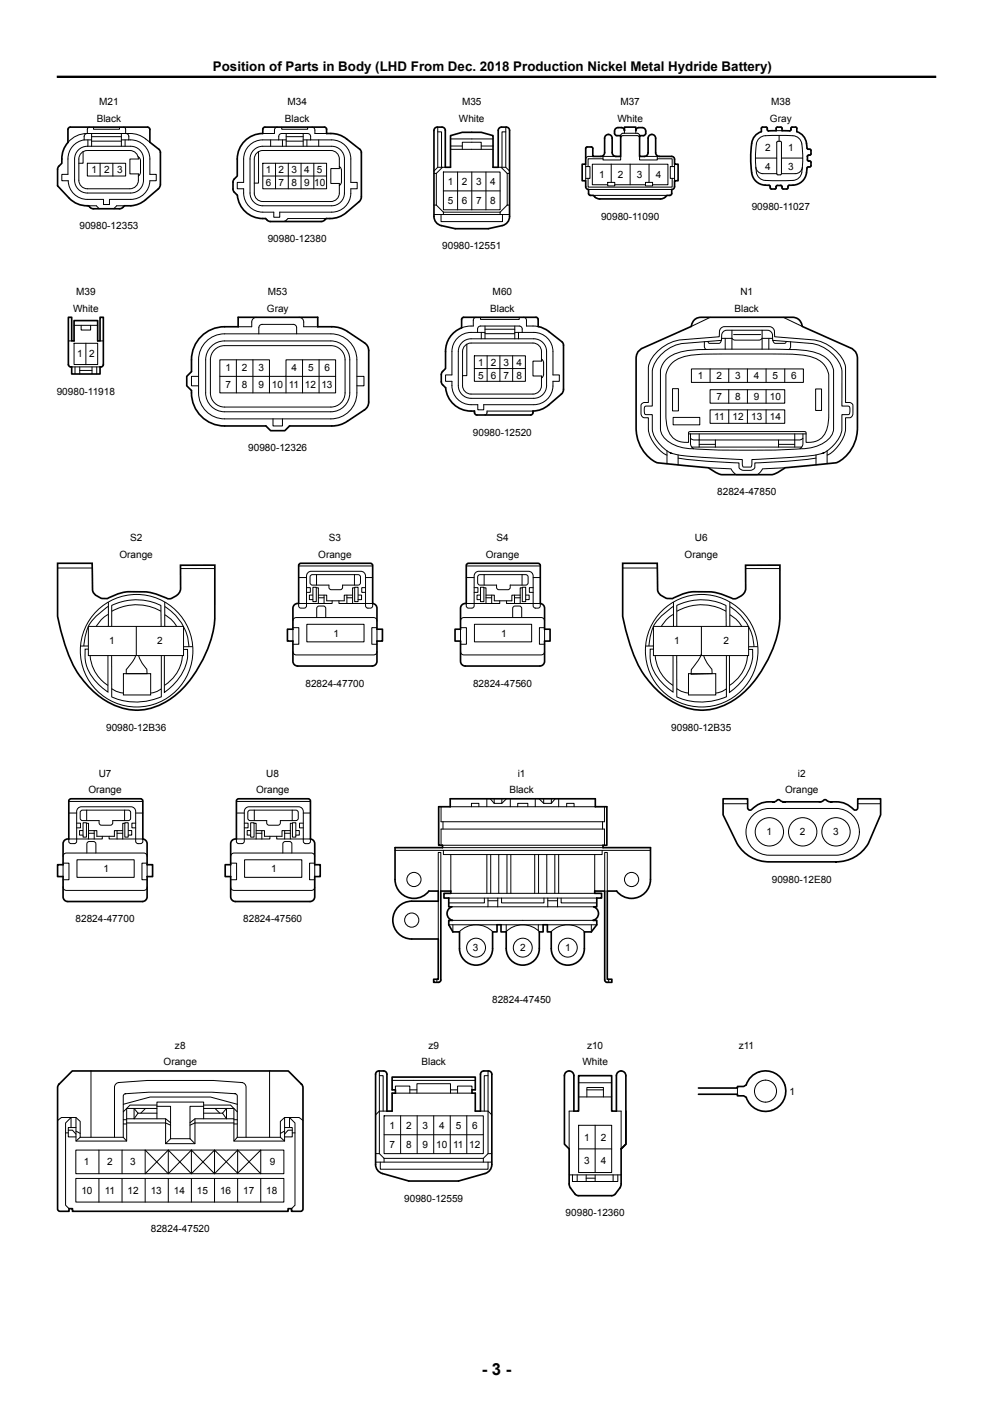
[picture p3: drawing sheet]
<svg xmlns="http://www.w3.org/2000/svg" width="210mm" height="297mm" viewBox="0 0 210 297" stroke-linecap="round" stroke-linejoin="round" font-family="sans-serif">
<g fill="none" stroke="#000" stroke-width=".21">
<path d="M16.4 31.9a2.69 2.69 0 0 1 2.1-1h9.1a2.7 2.7 0 0 1 2.7 2.7v4.5a2.7 2.7 0 0 1-2.7 2.7h-9.1a2.7 2.7 0 0 1-2.7-2.7v-4.5v-.6zM17.2 32.4l.8-.5 .5-.1h9a1.8 1.8 0 0 1 1.8 1.8h-1.8v3.2h1.8a2.61 2.61 0 0 1-.9 2.9l-.9 .2h-9a1.8 1.8 0 0 1-1.8-1.8v-4.5v-.4zM17.6 32.1v2.4h-.9M17.8 29.6a4.1 4.1 0 0 0-3.4 4v3.3h-1.3v1.3h1.3a4 4 0 0 0 4.1 4h3.4v1.1h1.2v-1.1h4.5a4 4 0 0 0 4.1-4h1.3v-1.3h-1.3v-3.3a4 4 0 0 0-4.1-4h-1.9M17.8 29.6h1.6M18.4 28.2a.63 .63 0 0 0-.6 .7v.7M18.4 28.2l9.7 .1 1.7 .4 1.9 1.4M18.5 28.2a5.2 5.2 0 0 0-4.1 1.9M18.5 34.5h8.1v2.7h-8.1zM18.6 29.6v1.3M18.9 26.9l-.4 .2v1.1M19.4 29.9h6.3"/>
<path d="M19.4 28.2v2.7M19.4 28.9h6.3M19.8 26.9v.4h5.5v-.4M21.2 34.5v2.7M23.9 34.5v2.7M25.7 28.2v2.7M26.1 26.9l.4 .2 .1 1.1a.63 .63 0 0 1 .6 .7v.7M26.5 29.6v1.3M29.2 33.1l.4 .5 .1 .4v2.6l-.4 .6M53.5 31.9a2.69 2.69 0 0 1 2.1-1h14.5a2.7 2.7 0 0 1 2.7 2.7v7.2a2.7 2.7 0 0 1-2.7 2.7h-14.5a2.7 2.7 0 0 1-2.7-2.7v-7.2v-.6zM54.3 32.4l.8-.5 .5-.1h14.4a1.8 1.8 0 0 1 1.8 1.8v2.1h-1.8v3.1h1.8a3.5 3.5 0 0 1-.6 3.3l-.8 .5h-.4h-14.4a1.8 1.8 0 0 1-1.8-1.8v-7.2v-.4zM54.7 32.1v6.6h-.9"/>
<path d="M55.6 34.5h13.5v5.4h-13.5zM55.6 37.2h13.5M57.2 29.6v1.3M58.3 34.5v5.4M58.7 26.9a.63 .63 0 0 0-.7 .6v.7h-2.4M58.9 29.6v-.7a.63 .63 0 0 1 .7-.7h5.5a.63 .63 0 0 1 .6 .7v.7M59.6 26.9v.4h5.5v-.4M59.7 29.6v1.3M60.5 29.6h-4.9a4 4 0 0 0-4.1 4v5h-1.3v1.3h1.3a4.2 4.2 0 0 0 4.1 5h2.3v1.1h1.3v-1.1h10.9a4.2 4.2 0 0 0 4.1-5h1.3v-1.3h-1.3v-5a4 4 0 0 0-4.1-4h-6M60.5 29.9h3.6M60.5 28.9h3.6M60.5 28.2v2.7"/>
<path d="M61 34.5v5.4M63.7 34.5v5.4M64.1 28.2v2.7M64.9 29.6v1.3M66 26.9a.63 .63 0 0 1 .6 .6v.7h2.5M66.4 34.5v5.4M67.4 29.6v1.3M71.8 35.2l.4 .6v2.6l-.1 .5-.3 .4M91.8 36.7h.5M92.3 36.7v6.7M92.6 27.9h.8v7.5M92.6 26.9v8.5"/>
<path d="M93.6 35.4l-1.3 1.3M93.8 36.4h12v8h-12zM94.2 35.4h-1.6l-.8 .8M95.3 29.4h9M95.3 31.6h9M95.3 30.9h2.5M96.8 36.4v8M97.8 31.6v-1.5h4v1.5M99.8 36.4v8M101.8 30.9h2.5M102.8 36.4v8M105.4 35.4h1.6l.8 .8"/>
<path d="M106 35.4l1.3 1.3M107 27.9h-.8v7.5M107 26.9v8.5M107.3 36.7h.5M107.3 36.7v6.7M123.9 35.2h.9v2.5h-.9M123.9 34.7v3.5M124.4 37.7v1.9h17.8v-1.9M125.4 33.1h-.9a.6 .6 0 0 0-.6 .6M127.1 33.1h3.2M127.5 33.6h-3.1v1.6M127.5 33.1v.7h3.8v-.7"/>
<path d="M128.5 39.1h-3.2v-4.4h16v4.4h-3.3M128.5 38.6h1.5v.7h-1.5zM129.3 34.7v3.9M130 39.1h6.5M131.3 28.7l.2-.4 .3-.1h3l.2 .1 .3 .4M132.1 27.6v.6M133.3 34.7v4.4M134.5 27.6v.6M135.3 29.2l-.1-.3-.4-.2h-3l-.5 .2v.3M135.3 33.1v.7h3.7v-.7M136.3 33.1h3.2M136.5 38.6h1.5v.7h-1.5z"/>
<path d="M137.3 34.7v3.9M139 33.6h3.2v1.6M142.7 35.2h-.9v2.5h.9M142.7 34.7v3.5M159.8 33.4h4.5M159.8 35.4a1.49 1.49 0 0 0 1.5 1.3h3M160.6 29.2a5 5 0 0 1 3.5-.6l2.8 .1a2.28 2.28 0 0 1 2.8 2.5 19.5 19.5 0 0 1-.2 5.7 2.24 2.24 0 0 1-2.6 1.3h-.7a20.4 20.4 0 0 1-5.2-.3 2.29 2.29 0 0 1-1.1-2.2 19.5 19.5 0 0 1 .2-5.7zM164.1 27.6h1.3M164.3 36.7v-6.6l.2-.2h.5l.3 .2v6.6M164.3 36.7l.2 .3h.5l.3-.3M164.8 28.6v1.3M165.3 33.4h4.5"/>
<path d="M169.7 35.4a1.49 1.49 0 0 1-1.5 1.3h-2.9M18.7 43.5h1.7l.6 .7M26.3 43.5h-1.6l-.7 .7M69 46.2h-8.1l-.6 .5-.4 .2M91.8 45.4h16M91.8 43.4h.5M92.3 43.4l1.5 1.5M93.3 45.4v1.5h13v-1.5M93.8 44.9h12M93.8 40.4h12M93.8 44.9v.5M105.8 44.9v.5"/>
<path d="M107.3 43.4h.5M107.3 43.4l-1.5 1.5M124.5 40.1h17.6M125.5 41.3h15.6M14.5 72.1h.7M15.2 77.6h6M15.7 72.6h5v4.5h-5zM15.7 68.8h5M15.9 77.6v1.5M16.9 77.6v1.5M16.9 78.4h2.6M17.2 68.8v1h2v-1"/>
<path d="M18.2 72.6v4.5M19.5 77.6v1.5M20.5 77.6v1.5M21.2 72.1h.7M42 79.6h-1.5v2h1.5M43.6 72.2a5.5 5.5 0 0 1 3.9-1.6h22.5a5.5 5.5 0 0 1 5.5 5.5v7a5.5 5.5 0 0 1-5.5 5.5h-22.5a5.5 5.5 0 0 1-5.5-5.5v-7a5.5 5.5 0 0 1 1.6-3.9zM44.7 73.3a4 4 0 0 1 2.8-1.2h22.5a4 4 0 0 1 4 4v7a4 4 0 0 1-4 4h-22.5a4 4 0 0 1-4-4v-7a4 4 0 0 1 1.2-2.8zM45.2 74.2a2.99 2.99 0 0 1 2.3-1.1h22.5a3 3 0 0 1 3 3v7a3 3 0 0 1-3 3h-22.5a3 3 0 0 1-3-3v-7l.1-.7zM46.5 76.1h10.5v3.5h3.5v-3.5h10.5v7h-24.5zM46.5 79.6h10.5M50 76.1v7M53.5 76.1v7"/>
<path d="M54.2 67.1a1 1 0 0 0-1 1v1h-2.8M54.7 70.6v-1.3a.7 .7 0 0 1 .7-.7h6.6a.7 .7 0 0 1 .7 .7v1.3M57 79.6v3.5M63.2 67.1a1 1 0 0 1 1 1v1h3M64 76.1v7M67.5 76.1v7M71 79.6h-10.5v3.5M75.5 79.6h1.5v2h-1.5M97.5 72.7a2.69 2.69 0 0 1 2.1-1h13.3a2.7 2.7 0 0 1 2.7 2.7v7.2a2.7 2.7 0 0 1-2.7 2.7h-13.3a2.7 2.7 0 0 1-2.7-2.7v-7.2l.1-.7zM98.3 73.1l.8-.5h.5h13.1a1.8 1.8 0 0 1 1.8 1.8v2h-1.8v3.1h1.8a3.5 3.5 0 0 1-.5 3.3l-.8 .5-.5 .1h-13.1a1.8 1.8 0 0 1-1.8-1.8v-7.2l.1-.5zM98.7 72.8v6.7h-.9M100.3 75.3h10.8v5.4h-10.8z"/>
<path d="M100.3 78h10.8M100.7 67.1a.63 .63 0 0 0-.6 .7v1.2h-1.3l-1.2 .4M101 70.3v-.7a.63 .63 0 0 1 .6-.6h8.2a.63 .63 0 0 1 .6 .6v.7M101.6 67.1v.5h8.2v-.5M101.8 70.3v1.4M102.6 70.3h-3a4 4 0 0 0-4 4.1v4.9h-1.4v1.4h1.4a4.2 4.2 0 0 0 4 4.9h1.4v1.1h1.3v-1.1h10.6a4.2 4.2 0 0 0 4-4.9h1.4v-1.4h-1.4v-4.9a4 4 0 0 0-4-4.1h-4M102.6 70.6h6.3M102.6 69v2.7M102.6 69.6h6.3M103 75.3v5.4M105.7 75.3v5.4M108.4 75.3v5.4"/>
<path d="M108.9 69v2.7M109.7 70.3v1.4M110.7 67.1a.63 .63 0 0 1 .6 .7v1.2l2.5 .1M114.5 75.9l.3 .4 .2 .5-.1 2.6-.4 .6M140.2 74.7a7.7 7.7 0 0 1 4.5-2.1l7.9-.6a1.94 1.94 0 0 1 .7-2.1h7.9a2.09 2.09 0 0 1 2 .5l.2 1.6 7.9 .6a7.7 7.7 0 0 1 6.8 5.9l-.1 7.4 1.6 .1 .1 .8v.5l-.2 .4h-1.5v1.2a6.7 6.7 0 0 1-4.2 7h.2a28.3 28.3 0 0 1-7.3 .9l-7.7 .4v1.2l-.2 .4h-1.6l-.2-.4v-1.2l-4.5-.2a60.5 60.5 0 0 1-10.4-1.1h-.1h.2a7.1 7.1 0 0 1-4.3-5.2v-3h-1.4l-.2-.4-.1-.7 .2-.6 1.5-.1v-7.4a6.2 6.2 0 0 1 2.3-3.8zM141.2 75.8a12.8 12.8 0 0 1 7.9-1.9h17.7a12.8 12.8 0 0 1 8 1.9 4 4 0 0 1 1.5 3.4v10.1a4.1 4.1 0 0 1-2.8 4.7 12.1 12.1 0 0 1-4.9 1l-5.1 .2a144.4 144.4 0 0 1-19.2-.5 5.9 5.9 0 0 1-4.5-3.4l-.1-12.1a4 4 0 0 1 1.5-3.4zM142.2 76.8a8.9 8.9 0 0 1 5.6-1.8l15.6-.1a36.3 36.3 0 0 1 8.1 .6 4.7 4.7 0 0 1 3.8 4.8v4.1a26.6 26.6 0 0 1-.4 6.2 3.8 3.8 0 0 1-4.4 3v-2.1a.7 .7 0 0 0-.9-.2h-15a62.1 62.1 0 0 0-9 .1v2.2a4 4 0 0 1-4.6-3.8l-.2-2.2v-7.3a4.4 4.4 0 0 1 1.4-3.5zM146.2 78h23.7v2.9h-23.7zM149 72.3v1.1l.2 .4 .2 .1M150.2 78v2.9M150.2 67.1l-4 1.9M152.6 72l-.1 .1a.66 .66 0 0 1-.8 .5h-.9a.8 .8 0 0 1-1.1-.4"/>
<path d="M152.6 71.6h2.2a.95 .95 0 0 0 1 .4h3.6a1.9 1.9 0 0 0 1.8-.4h2.2M153.4 71.6v2.3M154.1 78v2.9M154.8 69.9v4M155.1 70.8h5.8M158.1 78v2.9M161.2 69.9v4M162 78v2.9M162.6 71.6v2.3M163.4 72v.1a.66 .66 0 0 0 .9 .5h.9a.8 .8 0 0 0 1.1-.4M165.6 67.1l4.1 1.9M166 78v2.9"/>
<path d="M167.2 72.3v1.2l-.2 .4h-.3M57.7 88.6v1.5h2v-1.5M112.7 87h-9.7a.6 .6 0 0 1-.5 .8M141.1 95.4v2.7M142.2 82.2h1.3v4.7h-1.3zM142.4 88.3h5.6v1.6h-5.6zM143.4 96.9l5.8 .7 7.1 .3v.2a1.01 1.01 0 0 0 .2 1.1 1.01 1.01 0 0 0 1 .3h1.2a.97 .97 0 0 0 .9-1.4v-.2l7.1-.3 5.9-.7M143.4 96.2v2.2M145.6 91.8h24.9M146 92.7l.1 .1a2.53 2.53 0 0 0 1.8 .3h20a2.35 2.35 0 0 0 1.9-.4M146 91.8v1.1a1.81 1.81 0 0 0 .7 2M146.3 94.6h23.2"/>
<path d="M147.9 91.8v2.8M147.9 94h3.4M149.8 99l4.8 .2 1.1 1.2h4.5l1-1.2 4.8-.2M150.2 82.4h15.8v2.9h-15.8zM150.2 86.7h15.8v2.8h-15.8zM151.3 93.1v1.5M154.1 82.4v2.9M154.1 86.7v2.8M158.1 82.4v2.9M158.1 86.7v2.8M162 82.4v2.9M162 86.7v2.8"/>
<path d="M164.6 93.1v1.5M164.6 94h3.5M168.1 91.8v2.8M169.8 91.8v1.1a1.81 1.81 0 0 1-.6 2M172.5 82.3h1.2v4.5h-1.2zM172.6 96.2v2.1M174.9 96.3a7.5 7.5 0 0 0 3.9-7.9h.2a1.05 1.05 0 0 0 1.1-.2 1.05 1.05 0 0 0 .3-1.1v-.5a1.09 1.09 0 0 0-.5-1.4l-1.1-.1v-7.4a8 8 0 0 0-6.1-5.7l-8.9-.8a1.94 1.94 0 0 0-.7-2l-8.8-.1a2.03 2.03 0 0 0-2 .5l-.2 1.6-7.8 .7a8.6 8.6 0 0 0-7 5l-.2 .8v7.4h-.2a1.06 1.06 0 0 0-1.1 .3 1.06 1.06 0 0 0-.2 1.2v.5a1.05 1.05 0 0 0 .2 1.1 1.05 1.05 0 0 0 1.2 .2h.1a7.7 7.7 0 0 0 1.9 6.3 4.6 4.6 0 0 0 2.1 1.6M174.9 95.4v2.7M63.2 119.7h15.6M98.6 119.7h15.7M18.7 132.5h20.1v6.2h-20.1zM18.7 136.7h-1.7"/>
<path d="M18.7 137.3h-.7a8.7 8.7 0 0 0 3.8 8.3l1 .8v-7.7M19.1 138.7a8.2 8.2 0 0 0 3.7 6.3M19.5 120.2h-7.3M22.9 128.3a14.3 14.3 0 0 0-4.2 4.2l-.6 1.7-.4 2.5M22.9 130a6.5 6.5 0 0 0-2.5 2.5M22.9 127.4v5.1M23.6 138.7v8.7a12.7 12.7 0 0 0 10.5 0v-8.7M23.6 128.1a11.7 11.7 0 0 1 10.5 0M23.6 129.3a10.5 10.5 0 0 1 10.4 0M23.6 128v4.5M28.7 138.7l-.6 1.1-1.4 1.8v.9h4.4a1.85 1.85 0 0 0-.7-1.8l-1.1-2M28.8 132.5v6.2"/>
<path d="M34 128.1l.1 4.4M34.8 130.1l.5 .2a6.1 6.1 0 0 1 2 2.2M34.8 128.3a10.5 10.5 0 0 1 5.1 8.5M34.8 127.3v5.2M38.6 138.7a7.8 7.8 0 0 1-3.8 6.3M38.8 137.4h.9a10.2 10.2 0 0 1-4.5 8.7l-.4 .4v-7.8M40.8 136.8h-2M45.4 120.3h-7.2M61.9 137.8a.7 .7 0 0 0 .7 .7h16.4a.7 .7 0 0 0 .7-.7M61.9 131.3a.7 .7 0 0 1 .7-.7h16.4a.7 .7 0 0 1 .7 .7M61.9 132.8h1.3v3.5h-1.3M61.9 133.1v2.5"/>
<path d="M63.2 122.2h1.6M64.8 124.3h.8v1h-.8M64.9 132.1h12.1v3.7h-12.1zM65.6 121.8l.5-.2h9.6l.5 .2v1.5v.2l-.5 .3h-3.2l-.1 .7-.4 .2h-1.9l-.5-.2v-.7l-3.8-.1-.2-.4zM66.1 125.9h-.7v.9h.8M66.2 124.2h.7v3.1h-.7zM66.9 124.3h.4v3.4M66.9 121.6v2.2M67 130.6v-1.9l.2-.4 .3-.1h.9l.4 .2 .1 2.2M67.3 125.9h1.8v1.2h3.7v-1.2h1.8M67.3 126.5h1.2M68.5 125.9v1.8"/>
<path d="M70.2 127.1v.6h-7v.7l.5 .2h.6h.3l.2-.5v-6.3a1 1 0 0 1 1-1h10.5a1 1 0 0 1 1 1v6.3l.3 .5h.2M71.7 127.1v.6h7.1l-.1 .7-.4 .2h-.5M73.4 125.9v1.8M73.4 126.5h1.2M75 121.6v2.2M75 124.2h.7v3.1h-.7zM75 124.3h-.4v3.4M75.8 125.9h.7v.9h-.8M77.3 124.3h-.8v1h.8M77.3 122.2h1.5M79.7 132.8h-1.1v3.5h1.1M79.7 133.1v2.5"/>
<path d="M97.4 137.8a.7 .7 0 0 0 .7 .7h16.4a.7 .7 0 0 0 .7-.7M97.4 131.3a.7 .7 0 0 1 .7-.7h16.4a.7 .7 0 0 1 .7 .7M97.4 132.8h1.2v3.5h-1.2M97.4 133.1v2.5M98.6 122.2h1.7M100.3 124.3h.8v1h-.8M100.3 132.1h12.1v3.7h-12.1zM101.1 121.8l.4-.2h9.7l.4 .2 .1 1.5-.1 .2-.4 .3h-3.3l-.1 .7-.4 .2h-1.9l-.4-.2-.1-.7-3.7-.1-.3-.4zM101.6 125.9h-.7v.9h.7M101.6 124.2h.7v3.1h-.7zM102.3 124.3h.5v3.4M102.4 121.6v2.2"/>
<path d="M102.8 125.9h1.7v1.2h3.7v-1.2h1.8M102.8 126.5h1.2M104 125.9v1.8M105.7 127.1v.6h-7.1l.1 .7 .4 .2h.7h.2l.3-.5v-6.3a1 1 0 0 1 1-1h10.5a1 1 0 0 1 1 1v6.6a.99 .99 0 0 0 1.4 0l.1-.7h-7.2v-.6M108.4 130.6v-1.9l.3-.4 .2-.1h.9l.5 .2v2.2M108.8 126.5h1.2M108.8 125.9v1.8M110.4 121.6v2.2M110.5 124.2h.7v3.1h-.7zM110.5 124.3h-.5v3.4M111.2 125.9h.7v.9h-.7M112.8 124.3h-.8v1h.8"/>
<path d="M112.8 122.2h1.5M115.2 132.8h-1.1v3.5h1.1M115.2 133.1v2.5M138.2 132.5h20.1v6.2h-20.1zM138.2 136.7h-1.7M138.2 137.3h-.7a8.7 8.7 0 0 0 3.8 8.3l1 .8v-7.7M138.6 138.7a8.2 8.2 0 0 0 3.7 6.3M139 120.2h-7.3M142.4 128.3a14.3 14.3 0 0 0-4.2 4.2l-.6 1.7-.4 2.5M142.4 130a6.5 6.5 0 0 0-2.5 2.5M142.4 127.4v5.1M143.1 138.7v8.7a12.7 12.7 0 0 0 10.5 0v-8.7"/>
<path d="M143.1 128.1a11.7 11.7 0 0 1 10.5 0M143.1 129.3a10.5 10.5 0 0 1 10.4 0M143.1 128v4.5M148.3 138.3l-.4 1-.9 1.3a2.2 2.2 0 0 0-.8 2l4.4-.1a1.85 1.85 0 0 0-.7-1.8l-1.1-2M148.3 132.5v6.2M153.5 128.1l.1 4.4M154.3 130.1l.5 .2a6.1 6.1 0 0 1 2.1 2.2M154.3 128.3a10.5 10.5 0 0 1 5.1 8.5M154.3 127.3v5.2M158.1 138.7a7.8 7.8 0 0 1-3.8 6.3M158.3 137.4h.9a10.2 10.2 0 0 1-4.5 8.7l-.4 .4v-7.8M160.3 136.8h-2"/>
<path d="M164.9 120.3h-7.2M23.6 145.7l1.1 .6 1.4 .3M26.1 142.5h5.8v4.5h-5.8zM34.1 145.7l-.1 .1a4.1 4.1 0 0 1-2.1 .8M143.1 145.7l1.1 .6 1.4 .3M145.6 142.5h5.8v4.5h-5.8zM153.6 145.7l-.1 .1a4.1 4.1 0 0 1-2.1 .8M14.5 172h1.7M14.5 169.5h15.7M16.2 174.1h.8v1h-.8M17 171.6l.5-.2h9.6l.5 .2v1.5v.2l-.5 .3h-3.3v.7l-.5 .3h-1.8l-.5-.3v-.7l-3.8-.1-.2-.4zM17.5 175.7h-.7v1h.8"/>
<path d="M17.6 174h.7v3.1h-.7zM18.3 174.2h.4v3.3M18.3 171.4v2.2M18.7 175.7h1.8v1.2h3.7v-1.2h1.8M18.7 176.3h1.2M19.9 175.7v1.8M21.6 176.9v.6h-7.1l.1 .7 .4 .3h.7l.3-.1 .2-.4v-6.3a1 1 0 0 1 1-1h10.5a1 1 0 0 1 1 1l.1 6.5a.99 .99 0 0 0 1.3 0l.1-.7h-7.1v-.6M24.8 175.7v1.8M24.8 176.3h1.2M26.3 171.4v2.2M26.4 174h.7v3.1h-.7zM26.4 174.2h-.4v3.3"/>
<path d="M27.2 175.7h.7v1h-.8M28.7 174.1h-.8v1h.8M28.7 172h1.5M50 172h1.7M50 169.5h15.7M51.7 174.1h.8v1h-.8M52.5 171.6l.4-.2h9.7l.4 .2 .1 1.5-.1 .2-.4 .3h-3.3l-.1 .7-.4 .3h-1.9l-.4-.3-.1-.7-3.7-.1-.3-.4zM52.9 175.7h-.6v1h.7M53 174h.7v3.1h-.7zM53.7 174.2h.5v3.3M53.8 171.4v2.2M54.2 175.7h1.7v1.2h3.7v-1.2h1.8"/>
<path d="M54.2 176.3h1.2M55.4 175.7v1.8M57.1 176.9v.6h-7.1l.1 .7 .4 .3h.7l.2-.1 .3-.4v-6.3a1 1 0 0 1 1-1h10.4a1 1 0 0 1 1 1v6.3l.3 .4 .2 .1M58.5 176.9v.6h7.2l-.1 .7-.4 .3h-.6M60.2 176.3h1.2M60.2 175.7v1.8M61.8 171.4v2.2M61.8 174h.8v3.1h-.8zM61.8 174.2h-.4v3.3M62.6 175.7h.7v1h-.7M64.1 174.1h-.8v1h.8M64.1 172h1.6"/>
<path d="M83.5 179.9h54.1M93.3 178.8v-3.4h34.5v3.4M93.3 170.7v3.1h34.5v-3.1M93.6 179.3h33.9M93.6 178.8h33.9M93.7 173.8v1.6M93.8 179.9v.9h33.5v-.9M95.2 170.7h30.7M99.7 170.7v-.8h1.6v.8M103 169v1.7M103.7 169l.8 .9M104.5 169v.9h1.6v-.9"/>
<path d="M107.1 169l-1 .9M107.9 169v1.7M111.6 170.7v-.8h-2.1v.8M113.2 169v1.7M114 169l1 .9M115 169v.9h1.6v-.9M117.4 169l-.8 .9M118.2 169v1.7M121.4 170.7v-.8h-1.6v.8M127.4 173.8v1.6M152.9 170h5.2M158.9 172.8a4.9 4.9 0 0 1 3.8-1.8h14.1a4.9 4.9 0 0 1 4.9 5 4.9 4.9 0 0 1-4.9 4.9h-14.1a4.9 4.9 0 0 1-4.5-2.8 4.9 4.9 0 0 1 .7-5.3z"/>
<path d="M181.4 170h4.8M13.3 187.6v.1a.7 .7 0 0 0 .7 .7h16.4a.7 .7 0 0 0 .7-.7M13.3 181.2a.7 .7 0 0 1 .7-.7h16.4a.7 .7 0 0 1 .7 .7M13.3 182.6h1.3v3.5h-1.3M13.3 182.9v2.5M16.3 181.9h12.1v3.7h-12.1zM18.4 180.5v-2l.2-.4 .3-.1h.9l.4 .3 .1 2.2M31.1 182.6h-1.1v3.5h1.1M31.1 182.9v2.5M48.8 187.6v.1a.7 .7 0 0 0 .7 .7h16.4a.7 .7 0 0 0 .7-.7M48.8 181.2a.7 .7 0 0 1 .7-.7h16.4a.7 .7 0 0 1 .7 .7M48.8 182.6h1.2v3.5h-1.2"/>
<path d="M48.8 182.9v2.5M51.7 181.9h12.1v3.7h-12.1zM59.8 180.5v-2l.3-.4 .2-.1h.9l.5 .3v2.2M66.6 182.6h-1.1v3.5h1.1M66.6 182.9v2.5M92.7 190.6v8M93.2 188.5v-8.2h-.5v8.2M94.9 190h31.3M94.9 195.6h10.2M95.3 189h30.5M95.3 180.8v7.7M95.5 191.8h30.1"/>
<path d="M95.7 194.7h29.7M95.8 195.6v1.5M102.4 190v1h-7.5M103 180.8v8.2M103.2 190v1.8M103.2 190.5h2.1M103.8 180.8v8.2M104.3 197.1a5 5 0 0 0-7.2 0M105.3 190v1.8M105.5 180.8v8.2M106 195.6h8.9M106.1 190v1h8.9v-1"/>
<path d="M107.1 195.6v1.5M107.2 180.8v8.2M108 180.8v8.2M113.1 180.8v8.2M113.8 195.6v1.3M113.9 180.8v8.2M114.1 197.1a5 5 0 0 0-7.1 0M115.6 180.8v8.2M115.8 195.6h10.4M115.8 190.5h2.1M115.8 190v1.8M117.3 180.8v8.2"/>
<path d="M117.9 190v1.8M118.1 180.8v8.2M118.7 190v1h7.5M123.7 197.1a5 5 0 0 0-7.2 0M125.1 195.6v1.5M125.8 180.8v7.7M127.9 188.5v-8.2h.5v8.2M92.4 207.1v.7M128.7 207.1v.7M12.2 237l.8-.6h3.1l.9 .8v3.4M13.9 239.6h.5M14.4 239.1h.9l.8 .8"/>
<path d="M15 238.5v-2.1l-1.1 1.2v17.3l.7 .8M16.1 238.5h-1.7v2h1.7M16.1 239.3l.9 .5M19.2 226.5v14.1M26.1 233.6l5.7-1.5h12.7l5.7 1.5M26.1 236.9h.7M26.1 237.8h.7M26.8 236.7h8.2l1.1 .8M26.8 237.5h8.2l1.1 .5M28.4 234.5l.8 1-.8 1.2zM29.2 235.5h4M30.7 234.5l-.9 1"/>
<path d="M33.2 233.8h-5.7l-1.4 1.4M33.2 234.5h-6.4v6.9h-10.7v-5M33.2 234h2.9v6.9M33.2 236.7v-3.6h9.9v3.6M35 236.7v5.2h6.2v-5.2M43.1 233.8h5.6l1.5 1.4M43.1 234.5h6.4v6.9h10.7v-5M43.1 234h-2.9v6.9M43.1 235.5h4M45.5 234.5l1 1M47.9 234.5v2.2l-.8-1.2zM49.5 237.5h-8.3l-1 .5"/>
<path d="M49.5 236.9h.7M49.5 237.8h.7M49.5 236.7h-8.3l-1 .8M57 226.5v14.1M60.2 238.5h1.6v2h-1.6M60.2 239.3l-.9 .5M61.2 238.5v-2.1l1.2 1.2v17.3l-.7 .8M61.8 239.1h-.9l-.7 .8M61.8 239.6h.6M64.1 237l-.8-.6h-3.1l-.9 .8v3.4M80.2 227.5h.8v7.5M80.2 226.5v17.5l1 1"/>
<path d="M81.2 236h21v8h-21zM81.8 235h-1.6l-.8 .8M82.9 228.5h17.6M83.6 230.5v-.8h3.1v1.5M83.6 231.2h16.2M84.7 236v8M86.7 230.5h1.5M88.2 231.2v-2h7.1v2M88.2 236v8M91.7 236v8M95.2 236v8M95.3 230.5h1.5"/>
<path d="M98.7 236v8M99.8 230.5v-.8h-3v1.5M101.6 235h1.6l.8 .8M103.2 227.5h-.8v7.5M103.2 226.5v17.5l-1 1M121.4 235h-1v8M122.4 238h7v10h-7zM122.4 232h7M122.4 229h7M124.1 232v-2h3.5v2M124.1 230.5h3.5M125.9 238v10"/>
<path d="M130.4 235h1v8M156 230.2v1.3M16 243.3h44v5h-44zM16 249.3h44v5h-44zM17 240.6l-.9 .8M17 240.6h9.1M20.9 243.3v5M20.9 249.3v5M24.2 240.6v-10.6a1 1 0 0 1 1-1h-.1l6-.4h14l6.1 .4h-.2a1 1 0 0 1 1 1v10.6M25.8 243.3v5M25.8 249.3v5M26.1 240.6v-9l.4-.2 5-.4h13.3l5.1 .4 .3 .5v8.7"/>
<path d="M26.1 240.6l.7 .8M30.7 249.3v5M35.6 243.3l-4.9 5v-5l4.9 5M35.6 243.3v5M35.6 249.3v5M35.6 243.3l4.9 5M36.1 240.9l-1.1 1M36.1 240.9h4.1M40.2 240.9l1 1M40.5 243.3v5M40.5 249.3v5M40.5 243.3l-4.9 5"/>
<path d="M40.5 243.3l4.9 5M45.4 243.3v5M45.4 249.3v5M45.4 243.3l4.9 4.9 4.8-4.9v5l-4.8-5M45.4 243.3l-4.9 5M50.2 240.6l-.7 .8M50.2 240.6h9.1M50.3 243.3v5M50.3 249.3v5M50.3 243.3l-4.9 5M55.1 249.3v5M59.3 240.6l.9 .8"/>
<path d="M79.4 245.8h24.6M79.4 244h.8M80.4 245.8v1.5h22.8v-1.5M81.2 240h21M81.2 245h21M81.2 245v.8M102.2 245v.8M103.2 244h.8M120.4 248.5h11M121.1 248.5v1.4h9.6v-1.4M122.1 248.5v1.4M122.4 243h7"/>
<path d="M124 248.5v1.4M124 249.2h1.9M125.9 248.5v1.4M129.7 248.5v1.4"/>
<circle cx="28.9" cy="137.7" r="11.9"/>
<circle cx="148.4" cy="137.7" r="11.9"/>
<circle cx="162.7" cy="176" r="3"/>
<circle cx="169.8" cy="176" r="3"/>
<circle cx="176.8" cy="176" r="3"/>
<circle cx="87.1" cy="194.6" r="1.5"/>
<circle cx="87.5" cy="186" r="1.5"/>
<circle cx="133.6" cy="186" r="1.5"/>
<circle cx="100.7" cy="200.5" r="2"/>
<circle cx="110.6" cy="200.5" r="2"/>
<circle cx="120.1" cy="200.5" r="2"/>
<circle cx="161.9" cy="230.8" r="2.33"/>
</g>
<g fill="none" stroke="#000" stroke-width=".35">
<path d="M14.6 27l16.6-.1 .4 .2 .1 3 1.9 1.5 .3 .4v7.3l-.4 .7-3.2 2.6-1 .6a6.1 6.1 0 0 1-3 .3l-.5 .5-.5 .2h-5.5l-.5-.2a1.16 1.16 0 0 0-1.5-.5l-1.7-.5-1-.6-2.9-3.1v-3.5a1.61 1.61 0 0 1 .9-1.3l.1-2.1 .4-1.2 .8-1.1v-2.7zM51.8 29.8a5.4 5.4 0 0 1 3.8-1.6v-1.1l.4-.2h12.6l.4 .2 .1 1.1 1.5 .1 1.7 .4 3.8 2.9 .3 .7v9.6l-.5 .8-3.1 2.6-1.7 .8-2.1 .1-.6 .5-.5 .2h-10.7l-.5-.2-.5-.5a5.5 5.5 0 0 1-6-4.9 1.61 1.61 0 0 1-.9-1.3v-1.5a1.61 1.61 0 0 1 .9-1.3v-3.6a5.4 5.4 0 0 1 1.6-3.8zM92 27.1a1.97 1.97 0 0 1 2 0l.2 .5v7.8h1.1v-6.7l2.5-.7h4l2.5 .7v6.7h1.1v-7.8a.7 .7 0 0 1 .7-.7h1a.7 .7 0 0 1 .7 .7v18.2a1.98 1.98 0 0 1-1.6 1.9l-2.9 .7h-7l-3-.7a1.98 1.98 0 0 1-1.5-1.9v-18.2zM123.9 31.2l.3-.1h.9l.2 .1 .1 1.9h1.7a.8 .8 0 0 0 .8-.8v-3.1a.8 .8 0 0 1 .8-.8 .8 .8 0 0 1 .8 .8v3.1a.8 .8 0 0 0 .8 .8h1v-4.4h-.8a.9 .9 0 0 1-.5-1 .9 .9 0 0 1 .7-.7h.7a.65 .65 0 0 1 .7 .6v-.7h2.4v.7a.65 .65 0 0 1 .6-.6h.7a.9 .9 0 0 1 .8 .7 .9 .9 0 0 1-.5 1h-.8v4.4h1a.8 .8 0 0 0 .8-.8v-3.1a.8 .8 0 0 1 .8-.8 .8 .8 0 0 1 .8 .8v3.1a.8 .8 0 0 0 .8 .8h2.6a.6 .6 0 0 1 .6 .6v1h.7v3.5h-.7v1.3a.6 .6 0 0 1-.6 .6v.8l-.2 .4a1.16 1.16 0 0 0-1.4 .5l-.8 .3h-12.9l-.8-.3a1.16 1.16 0 0 0-1.3-.5l-.2-.4v-.8a.6 .6 0 0 1-.6-.6v-1.3h-.8v-3.5h.8zM162.5 27.7l-.2-.1-.1-.6-.9-.1-.3 .2v.8a3.1 3.1 0 0 0-2.1 3.2 20.4 20.4 0 0 0 .2 6.1 3.7 3.7 0 0 0 3.7 2.1l.2 .6 .1 .1 1-.1v-.4M162.5 27.7h.1M164.1 39.5h.1M165.1 39.2h-.2a.56 .56 0 0 0-.8 .3M165.1 39.2h.1M167.3 27.4l-.3 .3-1.6-.1-.1-.6-.9-.1-.3 .2v.5l-1.6 .1M167.3 27.4v-.4l1-.1 .2 .2v.8a3.4 3.4 0 0 1 2.2 3.4v.2l.7 .1 .1 .2-.1 .9-.6 .2v.2M167.3 27.4h.1"/>
<path d="M170.8 33.1v.2a.56 .56 0 0 0 .2 .8M170.8 33.1h.1M171 34.1h.1M171 34.1h.4l.1 1-.2 .2-.6 .1a6.8 6.8 0 0 1-.9 2.8 5.1 5.1 0 0 1-3.1 1.1l-.1 .6-1 .1-.1-.1-.2-.6-.2-.1M14.5 67.1h.7v5h.5v-4.3h5v4.3h.5v-5h.7v10a.55 .55 0 0 1-.7 .5v1.5h-6v-1.5a.55 .55 0 0 1-.7-.5zM42.2 71.5a7 7 0 0 1 5.3-2.4h2.9v-2h16.8v2h3.6l1.6 .5 5 3.2 .4 .6 .2 .8v10.8l-.2 .8-.7 .9-4.1 2.7-1.1 .5-1.1 .2h-9.6l-1 1h-3l-1-1h-8.7a7 7 0 0 1-7-7.5l-1-1v-2l1-1a9.6 9.6 0 0 1 1.1-6.3zM135.2 74.1l.5-.4 10.5-4.7v-.1a2.07 2.07 0 0 1 2.5-1.8h17.6a4 4 0 0 1 2.7 .5l.3 .5 .4 .9 10.4 4.7a2.47 2.47 0 0 1 1.2 2.7v11.1a15.7 15.7 0 0 1-.8 6.7 6.1 6.1 0 0 1-4.2 3.8l-9.2 .9a2.43 2.43 0 0 0-2.2 .8 3.8 3.8 0 0 1-2.8 .7h-8.3a5.5 5.5 0 0 1-4-1.4l-9.3-.9a5.2 5.2 0 0 1-4.6-2.9 9.3 9.3 0 0 1-1.4-6.2v-11.8a4.4 4.4 0 0 1 .7-3.1zM94.2 82a5.5 5.5 0 0 0 6.1 5 .6 .6 0 0 0 .5 .8h11.4a.6 .6 0 0 0 .5-.8l1.8-.4 1-.6 3.2-2.6 .3-.5 .2-.5v-9.4l-.2-.5-3.4-2.7-1.8-.7v-1.5v-.3l-.4-.2h-15.3l-.4 .2-.1 .3v1.8a5.3 5.3 0 0 0-3.4 5v3.6a1.61 1.61 0 0 0-.9 1.2v1.5a1.61 1.61 0 0 0 .9 1.3M12.2 119.2h7.3l.1 4.1a2.59 2.59 0 0 0 1 2.8 2.67 2.67 0 0 0 3.3 0 13.7 13.7 0 0 1 6-.9 13.1 13.1 0 0 1 5.6 1.5l.6-.1a2.56 2.56 0 0 0 2.1-2.8v-4.2l7.2-.1v11.2a23.9 23.9 0 0 1-8.9 16.8 12.1 12.1 0 0 1-15.2 0 21.2 21.2 0 0 1-7.9-12.1l-1.2-5.1zM63.2 119.4l.5-.2h14.9l.2 .4v8.1a1 1 0 0 1 .9 1v4.4h1.2v2.5h-1.2v4.3a1 1 0 0 1-1 1h-15.8a1 1 0 0 1-1-1v-4.3h-1.1v-2.5h1.1v-4.4a1.03 1.03 0 0 1 1.3-1zM98.7 119.4l.4-.2h14.9l.3 .4v8.1a1 1 0 0 1 .9 1v4.4h1.1v2.5h-1.1v4.3a1 1 0 0 1-1 1h-15.8a1 1 0 0 1-1-1v-4.3h-1.2v-2.5h1.2v-4.4a1.03 1.03 0 0 1 1.2-1zM131.7 119.2h7.3l.1 4.1a2.59 2.59 0 0 0 1 2.8 2.67 2.67 0 0 0 3.3 0 13.7 13.7 0 0 1 6-.9 13.1 13.1 0 0 1 5.6 1.5l.7-.1a2.56 2.56 0 0 0 2-2.8v-4.2l7.2-.1v11.2a23.9 23.9 0 0 1-8.9 16.8 12.1 12.1 0 0 1-15.2 0 21.2 21.2 0 0 1-7.9-12.1l-1.2-5.1z"/>
<path d="M14.6 169.2l.4-.2h15l.2 .4v8.1a1 1 0 0 1 .9 1v4.4h1.2v2.5h-1.2v4.3a1 1 0 0 1-1 1h-15.8a1 1 0 0 1-1-1v-4.3h-1.1v-2.5h1.1v-4.4a1.03 1.03 0 0 1 1.2-1zM50.1 169.2l.4-.2h14.9l.3 .4v8.1a1 1 0 0 1 .9 1v4.4h1.1v2.5h-1.1v4.3a1 1 0 0 1-1 1h-15.8a1 1 0 0 1-1-1v-4.3h-1.2v-2.5h1.2v-4.4a1.03 1.03 0 0 1 1.2-1zM83.5 179.3h10.1v-.5h-.8v-8.1h2.4v-1.7h30.7v1.7h2.4v8.1h-.8v.5h10.1v6.7a4 4 0 0 1-2.7 3.8 4 4 0 0 1-4.5-1.3h-2v18.6h1v.7l-1.3-.1-.2-.4v-18.8h-2.1v.5h1.4v1h-1v1.8h-.6a1.5 1.5 0 0 1 1 1.5 1.5 1.5 0 0 1-1.2 1.4h.8v.9l-1.1 1.5h-1.5v3.6a3.5 3.5 0 0 1-3.5 3.5 3.5 3.5 0 0 1-3.5-3.5v-3.6h-.8v-1.5h-.9v1.5h-.8v3.6a3.5 3.5 0 0 1-3.5 3.5 3.5 3.5 0 0 1-3.5-3.5v-3.6h-1.1v-1.5h-.9v1.5h-.9v3.6a3.5 3.5 0 0 1-3.5 3.5 3.5 3.5 0 0 1-3.5-3.5v-3.6h-1.4l-.9-1.5v-.9h.8a1.5 1.5 0 0 1-1.2-1.4 1.5 1.5 0 0 1 1-1.5h-.6v-1.8h-1v-1h1.4v-.5h-2.1v18.8l-.2 .4-1.3 .1v-.7h1v-8.5h-5.6a4 4 0 0 1-4-4 4 4 0 0 1 4-4h5.6v-2.1h-2a4 4 0 0 1-4.5 1.3 4 4 0 0 1-2.7-3.8zM152.9 169h5.2v1.9a.5 .5 0 0 0 .3 .4 .5 .5 0 0 0 .6-.1 5.4 5.4 0 0 1 4.7-1.6h-.2h.4l.6-.4 .9 .4h.7h-.5h8l.8-.4 .9 .4h.6h-.2a5.8 5.8 0 0 1 5.1 1.8 .5 .5 0 0 0 .6-.5v-1.9h4.8v3.4l-2.6 6.1a7.8 7.8 0 0 1-6.8 3.8h-14.1a7.8 7.8 0 0 1-6.8-3.8l-3-6.1zM173.3 169.6h.3M15.3 226.5h45.7l2.8 2.8 .3 .8-.1 25.9-.4 .2h-1.9v-.5h-.8v.5h-45.6v-.5h-.7v.5h-2.2l-.2-.5v-25.6l.3-.8zM79.6 226.8a1.97 1.97 0 0 1 2 0l.2 .4v7.8h1.1v-3.8h.7v-.7h-.7v-2.7h17.6v2.7h-.7v.7h.7v3.8h1.1v-7.8a.7 .7 0 0 1 .7-.7h1a.7 .7 0 0 1 .7 .7v19.1a1.97 1.97 0 0 1-1.4 1.9l-5.6 1.6h-10.5l-5.6-1.6a1.97 1.97 0 0 1-1.5-1.9v-19.1zM119.7 226.8a1 1 0 0 1 1-.2 1 1 0 0 1 .7 .9v7.5h1v-7.5h7v7.5h1v-7.5a1 1 0 0 1 1-1 1 1 0 0 1 1 1v14.5l-1 1v7.4a2.99 2.99 0 0 1-1.2 2.1l-.8 .4h-7.3a3.8 3.8 0 0 1-1.6-1.8l-.1-.7v-7.4l-1-1v-14.5zM132.4 235v7l-1 1M147.7 230.2h8.3v-.4h1.3l.5-.3a4.3 4.3 0 0 1 6.6-2.2 4.3 4.3 0 0 1 0 7 4.3 4.3 0 0 1-6.6-2.2l-.5-.3h-1.3v-.3h-8.3"/>
</g>
<path d="M12 16.3h186" fill="none" stroke="#000" stroke-width=".5"/>
<text font-size="3.5" x="101.9" y="290.9">- 3 -</text>
<text font-size="2.8" x="45" y="15.1">Position of Parts in Body (LHD From Dec. 2018 Production Nickel Metal Hydride Battery)</text>
<g font-size="2.1">
<text x="21" y="22.2">M21</text>
<text x="60.8" y="22.2">M34</text>
<text x="97.7" y="22.2">M35</text>
<text x="131.2" y="22.2">M37</text>
<text x="163.1" y="22.2">M38</text>
<text x="20.5" y="25.7">Black</text>
<text x="60.3" y="25.7">Black</text>
<text x="97.1" y="25.7">White</text>
<text x="130.6" y="25.7">White</text>
<text x="162.8" y="25.7">Gray</text>
<text x="161.8" y="31.9">2</text>
<text x="161.8" y="35.9">4</text>
<text x="166.7" y="31.9">1</text>
<text x="166.7" y="35.9">3</text>
<text x="19.4" y="36.7">1</text>
<text x="22.1" y="36.7">2</text>
<text x="24.8" y="36.7">3</text>
<text x="56.2" y="36.7">1</text>
<text x="56.2" y="39.4">6</text>
<text x="58.9" y="36.7">2</text>
<text x="58.9" y="39.4">7</text>
<text x="61.6" y="36.7">3</text>
<text x="61.6" y="39.4">8</text>
<text x="64.3" y="36.7">4</text>
<text x="64.3" y="39.4">9</text>
<text x="66.4" y="39.4">10</text>
<text x="67" y="36.7">5</text>
<text x="94.7" y="39.1">1</text>
<text x="97.7" y="39.1">2</text>
<text x="100.7" y="39.1">3</text>
<text x="103.7" y="39.1">4</text>
<text x="126.7" y="37.7">1</text>
<text x="130.7" y="37.7">2</text>
<text x="134.7" y="37.7">3</text>
<text x="138.7" y="37.7">4</text>
<text x="94.7" y="43.1">5</text>
<text x="97.7" y="43.1">6</text>
<text x="100.7" y="43.1">7</text>
<text x="103.7" y="43.1">8</text>
<text x="127.1" y="46.5">90980-11090</text>
<text x="159" y="44.4">90980-11027</text>
<text x="16.8" y="48.5">90980-12353</text>
<text x="56.6" y="51.2">90980-12380</text>
<text x="93.5" y="52.8">90980-12551</text>
<text x="15.5" y="66">White</text>
<text x="16.1" y="62.4">M39</text>
<text x="56.4" y="66">Gray</text>
<text x="56.7" y="62.4">M53</text>
<text x="103.7" y="66">Black</text>
<text x="104.2" y="62.4">M60</text>
<text x="155.3" y="66">Black</text>
<text x="156.6" y="62.4">N1</text>
<text x="16.3" y="75.6">1</text>
<text x="18.9" y="75.6">2</text>
<text x="101.1" y="77.4">1</text>
<text x="103.8" y="77.4">2</text>
<text x="106.5" y="77.4">3</text>
<text x="109.2" y="77.4">4</text>
<text x="12" y="83.5">90980-11918</text>
<text x="47.7" y="82.1">7</text>
<text x="47.7" y="78.6">1</text>
<text x="51.2" y="78.6">2</text>
<text x="51.2" y="82.1">8</text>
<text x="54.7" y="78.6">3</text>
<text x="54.7" y="82.1">9</text>
<text x="57.5" y="82.1">10</text>
<text x="61.1" y="82.1">11</text>
<text x="61.6" y="78.6">4</text>
<text x="64.5" y="82.1">12</text>
<text x="65.1" y="78.6">5</text>
<text x="68" y="82.1">13</text>
<text x="68.6" y="78.6">6</text>
<text x="101.1" y="80.1">5</text>
<text x="103.8" y="80.1">6</text>
<text x="106.5" y="80.1">7</text>
<text x="109.2" y="80.1">8</text>
<text x="147.6" y="80.2">1</text>
<text x="151.6" y="80.2">2</text>
<text x="155.5" y="80.2">3</text>
<text x="159.4" y="80.2">4</text>
<text x="163.4" y="80.2">5</text>
<text x="167.3" y="80.2">6</text>
<text x="151" y="88.8">11</text>
<text x="151.6" y="84.6">7</text>
<text x="154.9" y="88.8">12</text>
<text x="155.5" y="84.6">8</text>
<text x="158.9" y="88.8">13</text>
<text x="159.4" y="84.6">9</text>
<text x="162.8" y="84.6">10</text>
<text x="162.8" y="88.8">14</text>
<text x="52.5" y="95.5">90980-12326</text>
<text x="100" y="92.2">90980-12520</text>
<text x="151.7" y="104.8">82824-47850</text>
<text x="25.3" y="118">Orange</text>
<text x="27.5" y="114.5">S2</text>
<text x="67.3" y="118">Orange</text>
<text x="69.5" y="114.5">S3</text>
<text x="102.7" y="118">Orange</text>
<text x="105" y="114.5">S4</text>
<text x="144.8" y="118">Orange</text>
<text x="147" y="114.5">U6</text>
<text x="23.1" y="136.3">1</text>
<text x="33.2" y="136.3">2</text>
<text x="70.5" y="134.7">1</text>
<text x="106" y="134.7">1</text>
<text x="142.5" y="136.3">1</text>
<text x="153" y="136.3">2</text>
<text x="64.6" y="145.3">82824-47700</text>
<text x="100" y="145.3">82824-47560</text>
<text x="22.4" y="154.6">90980-12B36</text>
<text x="142" y="154.6">90980-12B35</text>
<text x="18.7" y="167.8">Orange</text>
<text x="20.9" y="164.3">U7</text>
<text x="54.1" y="167.8">Orange</text>
<text x="56.3" y="164.3">U8</text>
<text x="107.7" y="167.8">Black</text>
<text x="109.5" y="164.3">i1</text>
<text x="166" y="167.8">Orange</text>
<text x="168.8" y="164.3">i2</text>
<text x="162.1" y="176.7">1</text>
<text x="169.2" y="176.7">2</text>
<text x="176.2" y="176.7">3</text>
<text x="21.9" y="184.5">1</text>
<text x="57.4" y="184.5">1</text>
<text x="163.2" y="186.7">90980-12E80</text>
<text x="16" y="195.1">82824-47700</text>
<text x="51.4" y="195.1">82824-47560</text>
<text x="100" y="201.2">3</text>
<text x="110" y="201.2">2</text>
<text x="119.6" y="201.2">1</text>
<text x="104.1" y="212.2">82824-47450</text>
<text x="37" y="221.9">z8</text>
<text x="90.6" y="221.9">z9</text>
<text x="124.2" y="221.9">z10</text>
<text x="156.2" y="221.9">z11</text>
<text x="34.6" y="225.4">Orange</text>
<text x="89.1" y="225.4">Black</text>
<text x="123.2" y="225.4">White</text>
<text x="167" y="231.6">1</text>
<text x="82.4" y="238.8">1</text>
<text x="85.9" y="238.8">2</text>
<text x="89.4" y="238.8">3</text>
<text x="92.9" y="238.8">4</text>
<text x="96.4" y="238.8">5</text>
<text x="99.9" y="238.8">6</text>
<text x="82.4" y="242.8">7</text>
<text x="85.9" y="242.8">8</text>
<text x="89.4" y="242.8">9</text>
<text x="92.2" y="242.8">10</text>
<text x="95.8" y="242.8">11</text>
<text x="99.2" y="242.8">12</text>
<text x="123.5" y="241.3">1</text>
<text x="127" y="241.3">2</text>
<text x="17.8" y="246.4">1</text>
<text x="22.6" y="246.4">2</text>
<text x="27.5" y="246.4">3</text>
<text x="57.1" y="246.5">9</text>
<text x="123.5" y="246.3">3</text>
<text x="127" y="246.3">4</text>
<text x="17.2" y="252.6">10</text>
<text x="22.2" y="252.6">11</text>
<text x="27" y="252.6">12</text>
<text x="31.9" y="252.6">13</text>
<text x="36.8" y="252.6">14</text>
<text x="41.6" y="252.6">15</text>
<text x="46.5" y="252.6">16</text>
<text x="51.4" y="252.6">17</text>
<text x="56.3" y="252.6">18</text>
<text x="85.5" y="254.2">90980-12559</text>
<text x="119.6" y="257.3">90980-12360</text>
<text x="31.9" y="260.6">82824-47520</text>
</g>
</svg>
